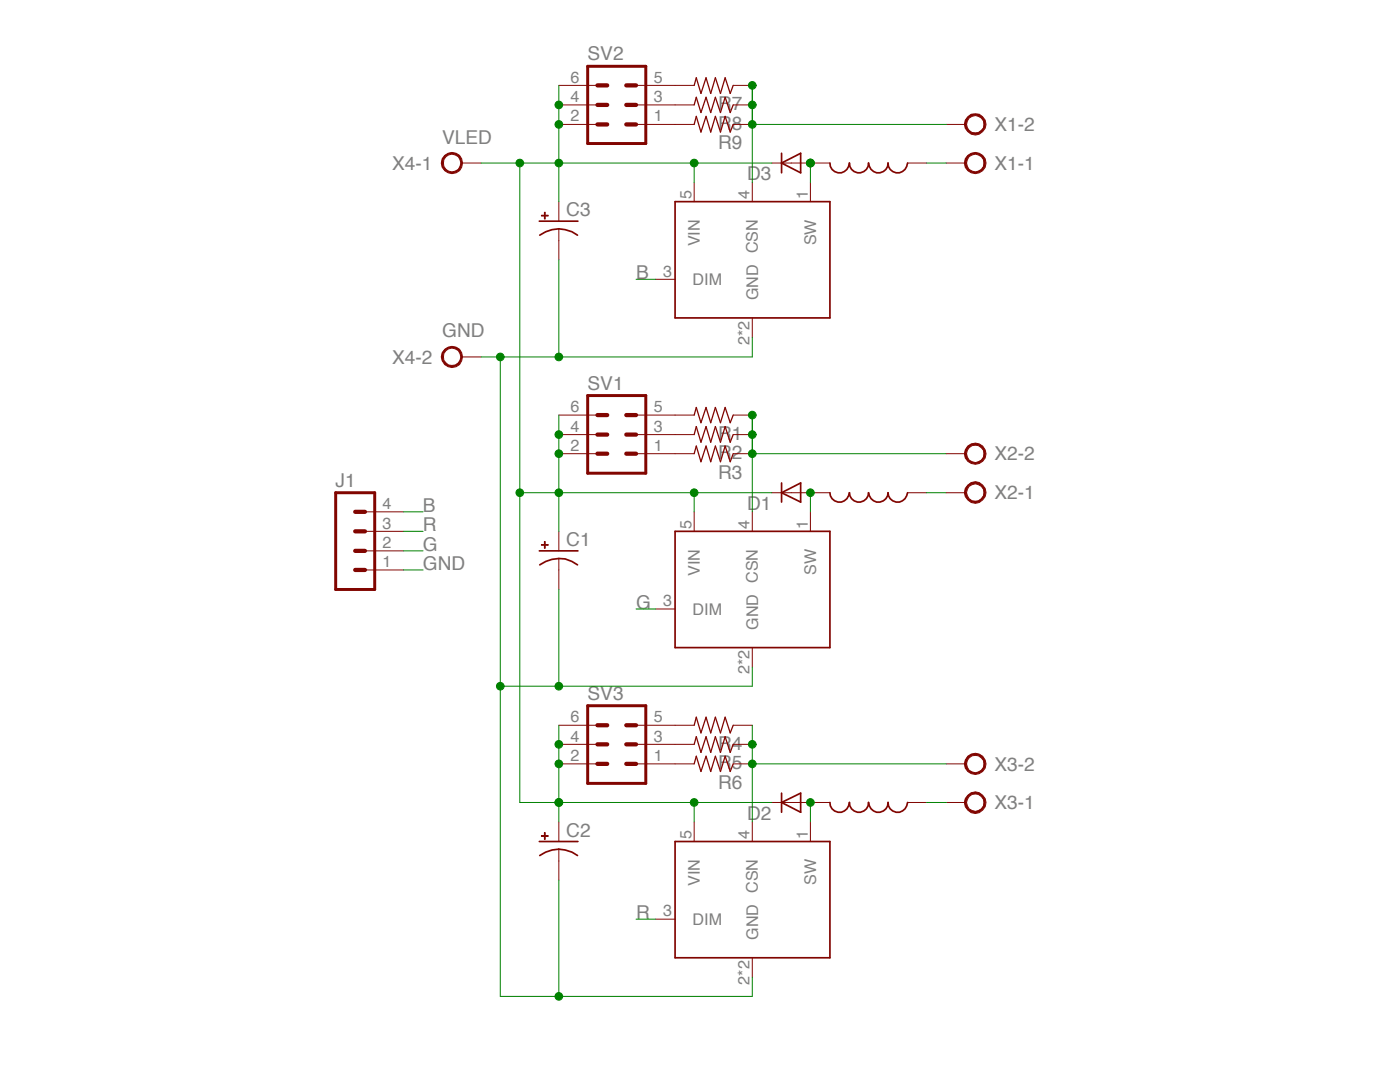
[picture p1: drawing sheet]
<svg xmlns="http://www.w3.org/2000/svg" width="279mm" height="216mm" viewBox="0 0 279 216" stroke-linecap="round" stroke-linejoin="round" font-family="sans-serif">
<path d="M165.6 32.5a1.95 1.95 0 0 0 2 2 1.95 1.95 0 0 0 1.9-2 1.91 1.91 0 0 0 1.9 2 1.91 1.91 0 0 0 1.9-2 1.95 1.95 0 0 0 2 2 1.95 1.95 0 0 0 1.9-2 1.95 1.95 0 0 0 2 2 1.95 1.95 0 0 0 1.9-2M134.7 40.2h30.9v23.2h-30.9zM165.6 98.3a1.95 1.95 0 0 0 2 1.9 1.95 1.95 0 0 0 1.9-1.9 1.91 1.91 0 0 0 1.9 1.9 1.91 1.91 0 0 0 1.9-1.9 1.95 1.95 0 0 0 2 1.9 1.95 1.95 0 0 0 1.9-1.9 1.95 1.95 0 0 0 2 1.9 1.95 1.95 0 0 0 1.9-1.9M107.6 109.9h7.7M107.7 112.7a6.2 6.2 0 0 1 7.6 0M134.7 106h30.9v23.2h-30.9zM134.7 167.9h30.9v23.2h-30.9zM165.6 160.1a1.95 1.95 0 0 0 2 2 1.95 1.95 0 0 0 1.9-2 1.91 1.91 0 0 0 1.9 2 1.91 1.91 0 0 0 1.9-2 1.95 1.95 0 0 0 2 2 1.95 1.95 0 0 0 1.9-2 1.95 1.95 0 0 0 2 2 1.95 1.95 0 0 0 1.9-2" fill="none" stroke="#810500" stroke-width=".34"/>
<g fill="none" stroke="#810500" stroke-width=".2">
<path d="M138.5 36.4v3.8M150.1 36.4v3.8M161.7 36.4v3.8M161.7 32.5h3.9M181.1 32.5h3.8M130.8 55.7h3.9M150.1 63.4v3.9M161.7 98.3h3.9M181.1 98.3h3.8M111.5 111.4v2.3M138.5 102.1v3.9M150.1 102.1v3.9"/>
<path d="M161.7 102.1v3.9M130.8 121.5h3.9M150.1 129.2v3.9M138.5 164v3.9M150.1 164v3.9M161.7 164v3.9M161.7 160.1h3.9M181.1 160.1h3.8M130.8 183.4h3.9M150.1 191.1v3.9"/>
</g>
<path d="M108 108.6h1.4v.2h-1.4z" fill="#810500"/>
<path d="M108.1 108.6h1.3v.2h-1.3z" fill="none" stroke="#810500" stroke-width=".2"/>
<path d="M108.6 108h.2v1.4h-.2z" fill="#810500"/>
<path d="M108.6 108.1h.2v1.3h-.2zM111.5 106v3.9M111.5 113.7v3.9M111.5 169.4v2.4" fill="none" stroke="#810500" stroke-width=".2"/>
<path d="M107.6 167.9h7.7M107.7 170.7a6.2 6.2 0 0 1 7.6 0" fill="none" stroke="#810500" stroke-width=".34"/>
<path d="M108 166.7h1.4v.2h-1.4z" fill="#810500"/>
<path d="M108.1 166.7h1.3v.2h-1.3z" fill="none" stroke="#810500" stroke-width=".2"/>
<path d="M108.6 166.1h.2v1.4h-.2z" fill="#810500"/>
<path d="M111.5 45.7v2.3M108.6 166.1h.2v1.4h-.2zM111.5 164v3.9M111.5 171.8v3.8" fill="none" stroke="#810500" stroke-width=".2"/>
<path d="M107.6 44.1h7.7M107.7 46.9a6.2 6.2 0 0 1 7.6 0" fill="none" stroke="#810500" stroke-width=".34"/>
<path d="M108 42.9h1.4v.2h-1.4z" fill="#810500"/>
<path d="M108.1 42.9h1.3v.2h-1.3z" fill="none" stroke="#810500" stroke-width=".2"/>
<path d="M108.6 42.3h.2v1.4h-.2z" fill="#810500"/>
<path d="M154 32.5h7.7M108.6 42.4h.2v1.3h-.2zM111.5 40.2v3.9M111.5 48v3.8M154 98.3h7.7M154 160.1h7.7" fill="none" stroke="#810500" stroke-width=".2"/>
<path d="M156 32.5l3.8-1.9v3.9zM156 30.6v3.9M156 96.4v3.8M156 98.3l3.8-1.9v3.8zM156 158.3v3.8M156 160.1l3.8-1.8v3.8z" fill="none" stroke="#810500" stroke-width=".34"/>
<path d="M193.1 31a2.15 2.15 0 0 1 3.4 .5 2.15 2.15 0 0 1-1.4 3.1 2.15 2.15 0 0 1-2.7-2.1h.5a1.77 1.77 0 0 1 2.2-1.7 1.77 1.77 0 0 1 1.1 2.6 1.77 1.77 0 0 1-2.8 .4l-.5-1.3h-.5l.2-.8z" fill-rule="evenodd" fill="#810500"/>
<path d="M188.8 32.5h3.9M193.1 31a2.15 2.15 0 0 1 3.4 .6 2.15 2.15 0 0 1-1.4 3.1 2.15 2.15 0 0 1-2.6-2.2h.4a1.77 1.77 0 0 1 2.2-1.6 1.77 1.77 0 0 1 1.1 2.6 1.77 1.77 0 0 1-2.8 .3l-.5-1.3h-.4l.1-.8z" fill="none" stroke="#810500" stroke-width=".2"/>
<path d="M193.1 23.3a2.14 2.14 0 0 1 3.2 .2 2.14 2.14 0 0 1-.7 3.2 2.14 2.14 0 0 1-3-1.1l-.2-.8h.5a1.75 1.75 0 0 1 2.3-1.7 1.75 1.75 0 0 1 .7 2.8 1.75 1.75 0 0 1-2.9-.4l-.1-.7h-.5l.2-.8z" fill-rule="evenodd" fill="#810500"/>
<path d="M188.8 24.8h3.9M193.1 23.3a2.14 2.14 0 0 1 3.3 .3 2.14 2.14 0 0 1-.7 3.1 2.14 2.14 0 0 1-3.1-1.1l-.1-.8h.4a1.75 1.75 0 0 1 2.3-1.7 1.75 1.75 0 0 1 .7 2.8 1.75 1.75 0 0 1-2.8-.4l-.2-.7h-.4l.1-.8z" fill="none" stroke="#810500" stroke-width=".2"/>
<path d="M193.1 96.8a2.14 2.14 0 0 1 3.2 .2 2.14 2.14 0 0 1-.7 3.2 2.14 2.14 0 0 1-3-1.1l-.2-.8h.5a1.75 1.75 0 0 1 2.1-1.8 1.75 1.75 0 0 1 1.1 2.6 1.75 1.75 0 0 1-2.7 .4l-.5-1.2h-.5l.2-.8z" fill-rule="evenodd" fill="#810500"/>
<path d="M188.8 98.3h3.9M193.1 96.8a2.14 2.14 0 0 1 3.3 .3 2.14 2.14 0 0 1-.7 3.1 2.14 2.14 0 0 1-3.1-1.1l-.1-.8h.4a1.75 1.75 0 0 1 2.2-1.7 1.75 1.75 0 0 1 1.1 2.5 1.75 1.75 0 0 1-2.8 .4l-.5-1.2h-.4l.1-.8z" fill="none" stroke="#810500" stroke-width=".2"/>
<path d="M193.1 89a2.15 2.15 0 0 1 3.4 .5 2.15 2.15 0 0 1-1.4 3.1 2.15 2.15 0 0 1-2.7-2.1h.5a1.77 1.77 0 0 1 2.2-1.7 1.77 1.77 0 0 1 1.1 2.6 1.77 1.77 0 0 1-2.8 .4l-.5-1.3h-.5l.2-.8z" fill-rule="evenodd" fill="#810500"/>
<path d="M188.8 90.5h3.9M193.1 89a2.15 2.15 0 0 1 3.4 .5 2.15 2.15 0 0 1-1.4 3.2 2.15 2.15 0 0 1-2.6-2.2h.4a1.77 1.77 0 0 1 2.2-1.6 1.77 1.77 0 0 1 1.1 2.6 1.77 1.77 0 0 1-2.8 .3l-.5-1.3h-.4l.1-.7z" fill="none" stroke="#810500" stroke-width=".2"/>
<path d="M193.1 158.7a2.14 2.14 0 0 1 3.2 .2 2.14 2.14 0 0 1-.7 3.2 2.14 2.14 0 0 1-3-1.1l-.2-.9h.5a1.75 1.75 0 0 1 2.2-1.6 1.75 1.75 0 0 1 1 2.5 1.75 1.75 0 0 1-2.7 .4l-.5-1.3h-.5l.2-.8z" fill-rule="evenodd" fill="#810500"/>
<path d="M193.1 158.7a2.14 2.14 0 0 1 3.3 .2 2.14 2.14 0 0 1-.7 3.2 2.14 2.14 0 0 1-3.1-1.1l-.1-.9h.4a1.75 1.75 0 0 1 2.2-1.6 1.75 1.75 0 0 1 1.1 2.6 1.75 1.75 0 0 1-2.8 .3l-.5-1.3h-.4l.1-.7zM188.8 160.1h3.9" fill="none" stroke="#810500" stroke-width=".2"/>
<path d="M193.1 150.9a2.15 2.15 0 0 1 3.4 .5 2.15 2.15 0 0 1-1.4 3.1 2.15 2.15 0 0 1-2.7-2.1h.5a1.77 1.77 0 0 1 2.2-1.7 1.77 1.77 0 0 1 1.1 2.6 1.77 1.77 0 0 1-2.8 .4l-.5-1.3h-.5l.2-.8z" fill-rule="evenodd" fill="#810500"/>
<path d="M188.8 152.4h3.9M193.1 150.9a2.15 2.15 0 0 1 3.4 .5 2.15 2.15 0 0 1-1.4 3.2 2.15 2.15 0 0 1-2.6-2.2h.4a1.77 1.77 0 0 1 2.2-1.6 1.77 1.77 0 0 1 1.1 2.6 1.77 1.77 0 0 1-2.8 .3l-.5-1.3h-.4l.1-.7z" fill="none" stroke="#810500" stroke-width=".2"/>
<path d="M88.7 31a2.11 2.11 0 0 1 3.3 .5 2.11 2.11 0 0 1-1.3 3.1 2.11 2.11 0 0 1-2.6-2.1h.4a1.73 1.73 0 0 1 2.2-1.6 1.73 1.73 0 0 1 1 2.5 1.73 1.73 0 0 1-2.7 .4l-.4-.6-.1-.7h-.4l.1-.8z" fill-rule="evenodd" fill="#810500"/>
<path d="M88.8 31a2.11 2.11 0 0 1 3.3 .6 2.11 2.11 0 0 1-1.4 3 2.11 2.11 0 0 1-2.6-2.1h.4a1.73 1.73 0 0 1 2.2-1.6 1.73 1.73 0 0 1 1 2.6 1.73 1.73 0 0 1-2.7 .3l-.4-.6-.1-.7h-.4l.1-.8zM92.1 32.5h3.9" fill="none" stroke="#810500" stroke-width=".2"/>
<path d="M88.7 69.7a2.1 2.1 0 0 1 3.3 .5 2.1 2.1 0 0 1-1.3 3.1 2.1 2.1 0 0 1-2.6-2.1h.4a1.71 1.71 0 0 1 2.1-1.7 1.71 1.71 0 0 1 1.1 2.5 1.71 1.71 0 0 1-2.7 .4l-.4-.5-.1-.7h-.4l.1-.8z" fill-rule="evenodd" fill="#810500"/>
<g fill="none" stroke="#810500" stroke-width=".2">
<path d="M111.5 17h7.7M126.9 17h11.6M146.3 17h3.8M111.5 24.8h7.7M111.5 20.9h7.7M126.9 24.8h11.6M126.9 20.9h11.6M146.3 24.8h3.8M146.3 20.9h3.8M88.8 69.7a2.1 2.1 0 0 1 3.2 .6 2.1 2.1 0 0 1-1.3 3 2.1 2.1 0 0 1-2.6-2.1h.4a1.71 1.71 0 0 1 2.1-1.7 1.71 1.71 0 0 1 1.1 2.5 1.71 1.71 0 0 1-2.7 .4l-.4-.5-.1-.7h-.4l.1-.8zM92.1 71.2h3.9M111.5 90.5h7.7"/>
<path d="M111.5 86.7h7.7M111.5 82.8h7.7M126.9 90.5h11.6M126.9 86.7h11.6M126.9 82.8h11.6M146.3 90.5h3.8M146.3 86.7h3.8M146.3 82.8h3.8M72.8 113.7h7.7M72.8 109.9h7.7M72.8 106h7.7M72.8 102.1h7.7"/>
<path d="M111.5 152.4h7.7M111.5 148.5h7.7M111.5 144.7h7.7M126.9 152.4h11.6M126.9 148.5h11.6M126.9 144.7h11.6M146.3 152.4h3.8M146.3 148.5h3.8M146.3 144.7h3.8"/>
</g>
<path d="M117.3 13.2h11.6v15.4h-11.6zM117.3 78.9h11.6v15.5h-11.6zM67 98.3h7.8v19.3h-7.8zM117.3 140.8h11.6v15.5h-11.6z" fill="none" stroke="#810500" stroke-width=".59"/>
<g fill="none" stroke="#810500" stroke-width=".85">
<path d="M119.2 17h2M125 17h1.9M119.2 20.9h2M119.2 24.8h2M125 20.9h1.9M125 24.8h1.9M119.2 82.8h2M119.2 86.7h2M119.2 90.5h2M125 82.8h1.9M125 86.7h1.9M125 90.5h1.9"/>
<path d="M70.9 106h1.9M70.9 109.9h1.9M70.9 113.7h1.9M70.9 102.1h1.9M119.2 144.7h2M119.2 148.5h2M119.2 152.4h2M125 144.7h1.9M125 148.5h1.9M125 152.4h1.9"/>
</g>
<path d="M138.5 17l.5-1.5 .9 3.1 1-3.1 .9 3.1 1-3.1 1 3.1 .9-3.1 1 3.1 .6-1.6M138.5 20.9l.5-1.5 .9 3.1 1-3.1 .9 3.1 1-3.1 1 3.1 .9-3.1 1 3.1 .6-1.6M138.5 24.8l.5-1.6 .9 3.2 1-3.2 .9 3.2 1-3.2 1 3.2 .9-3.2 1 3.2 .6-1.6M138.5 82.8l.5-1.5 .9 3 1-3 .9 3 1-3 1 3 .9-3 1 3 .6-1.5M138.5 86.7l.5-1.6 .9 3.1 1-3.1 .9 3.1 1-3.1 1 3.1 .9-3.1 1 3.1 .6-1.5M138.5 90.5l.5-1.5 .9 3.1 1-3.1 .9 3.1 1-3.1 1 3.1 .9-3.1 1 3.1 .6-1.6M138.5 144.7l.5-1.6 .9 3.1 1-3.1 .9 3.1 1-3.1 1 3.1 .9-3.1 1 3.1 .6-1.5M138.5 148.5l.5-1.5 .9 3.1 1-3.1 .9 3.1 1-3.1 1 3.1 .9-3.1 1 3.1 .6-1.6M138.5 152.4l.5-1.5 .9 3 1-3 .9 3 1-3 1 3 .9-3 1 3 .6-1.5" fill="none" stroke="#810500" stroke-width=".25"/>
<path d="M111.5 51.8v19.4M150.1 67.3v3.9h-50.3v127.6h50.3v-3.8M111.5 117.6v19.3M150.1 133.1v3.8h-50.3M111.5 175.6v23.2" fill="none" stroke="#008100" stroke-width=".2"/>
<circle cx="111.5" cy="71.2" r=".76" fill="#008100"/>
<circle cx="111.5" cy="71.2" r=".76" fill="none" stroke="#008100" stroke-width=".2"/>
<circle cx="111.5" cy="136.9" r=".76" fill="#008100"/>
<circle cx="111.5" cy="136.9" r=".76" fill="none" stroke="#008100" stroke-width=".2"/>
<circle cx="111.5" cy="198.8" r=".76" fill="#008100"/>
<g fill="none" stroke="#008100" stroke-width=".2">
<path d="M96 71.2h3.8"/>
<circle cx="111.5" cy="198.8" r=".76"/>
</g>
<circle cx="99.8" cy="71.2" r=".76" fill="#008100"/>
<circle cx="99.8" cy="71.2" r=".76" fill="none" stroke="#008100" stroke-width=".2"/>
<circle cx="99.8" cy="136.9" r=".76" fill="#008100"/>
<g fill="none" stroke="#008100" stroke-width=".2">
<path d="M161.7 98.3v3.8M80.5 113.7h3.9"/>
<circle cx="99.8" cy="136.9" r=".76"/>
</g>
<circle cx="161.7" cy="98.3" r=".76" fill="#008100"/>
<g fill="none" stroke="#008100" stroke-width=".2">
<path d="M161.7 160.1v3.9"/>
<circle cx="161.7" cy="98.3" r=".76"/>
</g>
<circle cx="161.7" cy="160.1" r=".76" fill="#008100"/>
<g fill="none" stroke="#008100" stroke-width=".2">
<path d="M150.1 17v7.8h38.7"/>
<circle cx="161.7" cy="160.1" r=".76"/>
</g>
<circle cx="150.1" cy="17" r=".76" fill="#008100"/>
<g fill="none" stroke="#008100" stroke-width=".2">
<path d="M150.1 20.9v3.9"/>
<circle cx="150.1" cy="17" r=".76"/>
</g>
<circle cx="150.1" cy="20.9" r=".76" fill="#008100"/>
<g fill="none" stroke="#008100" stroke-width=".2">
<path d="M150.1 24.8v11.6"/>
<circle cx="150.1" cy="20.9" r=".76"/>
</g>
<circle cx="150.1" cy="24.8" r=".76" fill="#008100"/>
<g fill="none" stroke="#008100" stroke-width=".2">
<path d="M161.7 32.5v3.9"/>
<circle cx="150.1" cy="24.8" r=".76"/>
</g>
<circle cx="161.7" cy="32.5" r=".76" fill="#008100"/>
<circle cx="161.7" cy="32.5" r=".76" fill="none" stroke="#008100" stroke-width=".2"/>
<circle cx="161.7" cy="32.5" r=".76" fill="#008100"/>
<circle cx="161.7" cy="32.5" r=".76" fill="none" stroke="#008100" stroke-width=".2"/>
<circle cx="161.7" cy="32.5" r=".76" fill="#008100"/>
<g fill="none" stroke="#008100" stroke-width=".2">
<path d="M184.9 32.5h3.9M150.1 82.8v7.7h38.7M184.9 98.3h3.9"/>
<circle cx="161.7" cy="32.5" r=".76"/>
</g>
<circle cx="150.1" cy="82.8" r=".76" fill="#008100"/>
<g fill="none" stroke="#008100" stroke-width=".2">
<path d="M150.1 86.7v3.8"/>
<circle cx="150.1" cy="82.8" r=".76"/>
</g>
<circle cx="150.1" cy="86.7" r=".76" fill="#008100"/>
<g fill="none" stroke="#008100" stroke-width=".2">
<path d="M150.1 90.5v11.6"/>
<circle cx="150.1" cy="86.7" r=".76"/>
</g>
<circle cx="150.1" cy="90.5" r=".76" fill="#008100"/>
<g fill="none" stroke="#008100" stroke-width=".2">
<path d="M150.1 148.5v15.5M150.1 152.4h38.7"/>
<circle cx="150.1" cy="90.5" r=".76"/>
</g>
<circle cx="150.1" cy="148.5" r=".76" fill="#008100"/>
<g fill="none" stroke="#008100" stroke-width=".2">
<path d="M150.1 144.7v3.8"/>
<circle cx="150.1" cy="148.5" r=".76"/>
</g>
<circle cx="150.1" cy="152.4" r=".76" fill="#008100"/>
<g fill="none" stroke="#008100" stroke-width=".2">
<path d="M96 32.5h58M103.7 32.5v127.6h50.3M111.5 32.5v7.7M138.5 32.5v3.9M103.7 98.3h50.3M111.5 98.3v7.7M138.5 98.3v3.8M111.5 160.1v3.9M138.5 160.1v3.9M184.9 160.1h3.9"/>
<circle cx="150.1" cy="152.4" r=".76"/>
</g>
<circle cx="103.7" cy="32.5" r=".76" fill="#008100"/>
<circle cx="103.7" cy="32.5" r=".76" fill="none" stroke="#008100" stroke-width=".2"/>
<circle cx="111.5" cy="32.5" r=".76" fill="#008100"/>
<circle cx="111.5" cy="32.5" r=".76" fill="none" stroke="#008100" stroke-width=".2"/>
<circle cx="138.5" cy="32.5" r=".76" fill="#008100"/>
<circle cx="138.5" cy="32.5" r=".76" fill="none" stroke="#008100" stroke-width=".2"/>
<circle cx="103.7" cy="98.3" r=".76" fill="#008100"/>
<circle cx="103.7" cy="98.3" r=".76" fill="none" stroke="#008100" stroke-width=".2"/>
<circle cx="111.5" cy="98.3" r=".76" fill="#008100"/>
<circle cx="111.5" cy="98.3" r=".76" fill="none" stroke="#008100" stroke-width=".2"/>
<circle cx="138.5" cy="98.3" r=".76" fill="#008100"/>
<circle cx="138.5" cy="98.3" r=".76" fill="none" stroke="#008100" stroke-width=".2"/>
<circle cx="111.5" cy="160.1" r=".76" fill="#008100"/>
<g fill="none" stroke="#008100" stroke-width=".2">
<path d="M111.5 17v15.5M111.5 82.8v15.5M111.5 144.7v15.4"/>
<circle cx="111.5" cy="160.1" r=".76"/>
</g>
<circle cx="111.5" cy="148.5" r=".76" fill="#008100"/>
<circle cx="111.5" cy="148.5" r=".76" fill="none" stroke="#008100" stroke-width=".2"/>
<circle cx="111.5" cy="152.4" r=".76" fill="#008100"/>
<circle cx="111.5" cy="152.4" r=".76" fill="none" stroke="#008100" stroke-width=".2"/>
<circle cx="111.5" cy="160.1" r=".76" fill="#008100"/>
<circle cx="111.5" cy="160.1" r=".76" fill="none" stroke="#008100" stroke-width=".2"/>
<circle cx="111.5" cy="90.5" r=".76" fill="#008100"/>
<circle cx="111.5" cy="90.5" r=".76" fill="none" stroke="#008100" stroke-width=".2"/>
<circle cx="111.5" cy="86.7" r=".76" fill="#008100"/>
<circle cx="111.5" cy="86.7" r=".76" fill="none" stroke="#008100" stroke-width=".2"/>
<circle cx="111.5" cy="24.8" r=".76" fill="#008100"/>
<circle cx="111.5" cy="24.8" r=".76" fill="none" stroke="#008100" stroke-width=".2"/>
<circle cx="111.5" cy="20.9" r=".76" fill="#008100"/>
<circle cx="111.5" cy="20.9" r=".76" fill="none" stroke="#008100" stroke-width=".2"/>
<circle cx="138.5" cy="160.1" r=".76" fill="#008100"/>
<g fill="none" stroke="#008100" stroke-width=".2">
<path d="M126.9 55.7h3.9M80.5 102.1h3.9M80.5 109.9h3.9M80.5 106h3.9M126.9 121.5h3.9M126.9 183.4h3.9"/>
<circle cx="138.5" cy="160.1" r=".76"/>
</g>
<g font-size="3.8" fill="#808080">
<text x="117.3" y="12">SV2</text>
<text x="143.3" y="22">R7</text>
<text x="88.3" y="28.6">VLED</text>
<text x="143.3" y="25.9">R8</text>
<text x="143.3" y="29.8">R9</text>
<text x="198.5" y="26.1">X1-2</text>
<text x="78.3" y="33.9">X4-1</text>
<text x="149.1" y="36">D3</text>
<text x="198.5" y="33.9">X1-1</text>
<text x="113" y="43.1">C3</text>
<text x="126.9" y="55.7">B</text>
<text x="88.3" y="67.3">GND</text>
<text x="78.3" y="72.5">X4-2</text>
<text x="117.3" y="77.8">SV1</text>
<text x="143.3" y="87.8">R1</text>
<text x="143.3" y="91.7">R2</text>
<text x="143.3" y="95.5">R3</text>
<text x="198.5" y="91.9">X2-2</text>
<text x="67" y="97.1">J1</text>
<text x="149.1" y="101.7">D1</text>
<text x="198.5" y="99.6">X2-1</text>
<text x="84.4" y="102.1">B</text>
<text x="84.4" y="106">R</text>
<text x="84.4" y="113.7">GND</text>
<text x="84.4" y="109.9">G</text>
<text x="113" y="108.9">C1</text>
<text x="126.9" y="121.5">G</text>
<text x="117.3" y="139.6">SV3</text>
<text x="143.3" y="149.7">R4</text>
<text x="143.3" y="153.5">R5</text>
<text x="198.5" y="153.8">X3-2</text>
<text x="143.3" y="157.4">R6</text>
<text x="198.5" y="161.5">X3-1</text>
<text x="113" y="166.9">C2</text>
<text x="149.1" y="163.6">D2</text>
<text x="126.9" y="183.4">R</text>
</g>
<g font-size="3.2" fill="#808080">
<text x="113.9" y="16.5">6</text>
<text x="130.5" y="16.5">5</text>
<text x="113.9" y="20.4">4</text>
<text x="130.5" y="20.4">3</text>
<text x="113.9" y="24.2">2</text>
<text x="130.5" y="24.2">1</text>
<text x="138" y="39.7" transform="rotate(-90 138 39.7)">5</text>
<text x="149.6" y="39.7" transform="rotate(-90 149.6 39.7)">4</text>
<text x="161.2" y="39.7" transform="rotate(-90 161.2 39.7)">1</text>
<text x="139.7" y="49.1" transform="rotate(-90 139.7 49.1)">VIN</text>
<text x="162.9" y="49" transform="rotate(-90 162.9 49)">SW</text>
<text x="132.3" y="55.2">3</text>
<text x="138.2" y="56.9">DIM</text>
<text x="151.3" y="59.9" transform="rotate(-90 151.3 59.9)">GND CSN</text>
<text x="149.6" y="68.8" transform="rotate(-90 149.6 68.8)">2*2</text>
<text x="113.9" y="82.3">6</text>
<text x="130.5" y="82.3">5</text>
<text x="113.9" y="90">2</text>
<text x="113.9" y="86.1">4</text>
<text x="130.5" y="90">1</text>
<text x="130.5" y="86.1">3</text>
<text x="76.3" y="101.6">4</text>
<text x="76.3" y="105.5">3</text>
<text x="138" y="105.5" transform="rotate(-90 138 105.5)">5</text>
<text x="149.6" y="105.5" transform="rotate(-90 149.6 105.5)">4</text>
<text x="161.2" y="105.5" transform="rotate(-90 161.2 105.5)">1</text>
<text x="76.3" y="113.2">1</text>
<text x="76.3" y="109.3">2</text>
<text x="139.7" y="114.9" transform="rotate(-90 139.7 114.9)">VIN</text>
<text x="162.9" y="114.7" transform="rotate(-90 162.9 114.7)">SW</text>
<text x="132.3" y="120.9">3</text>
<text x="138.2" y="122.6">DIM</text>
<text x="151.3" y="125.6" transform="rotate(-90 151.3 125.6)">GND CSN</text>
<text x="149.6" y="134.6" transform="rotate(-90 149.6 134.6)">2*2</text>
<text x="113.9" y="148">4</text>
<text x="113.9" y="144.1">6</text>
<text x="130.5" y="148">3</text>
<text x="130.5" y="144.1">5</text>
<text x="113.9" y="151.9">2</text>
<text x="130.5" y="151.9">1</text>
<text x="138" y="167.3" transform="rotate(-90 138 167.3)">5</text>
<text x="149.6" y="167.3" transform="rotate(-90 149.6 167.3)">4</text>
<text x="161.2" y="167.3" transform="rotate(-90 161.2 167.3)">1</text>
<text x="139.7" y="176.8" transform="rotate(-90 139.7 176.8)">VIN</text>
<text x="162.9" y="176.6" transform="rotate(-90 162.9 176.6)">SW</text>
<text x="132.3" y="182.8">3</text>
<text x="138.2" y="184.5">DIM</text>
<text x="151.3" y="187.5" transform="rotate(-90 151.3 187.5)">GND CSN</text>
<text x="149.6" y="196.5" transform="rotate(-90 149.6 196.5)">2*2</text>
</g>
</svg>
